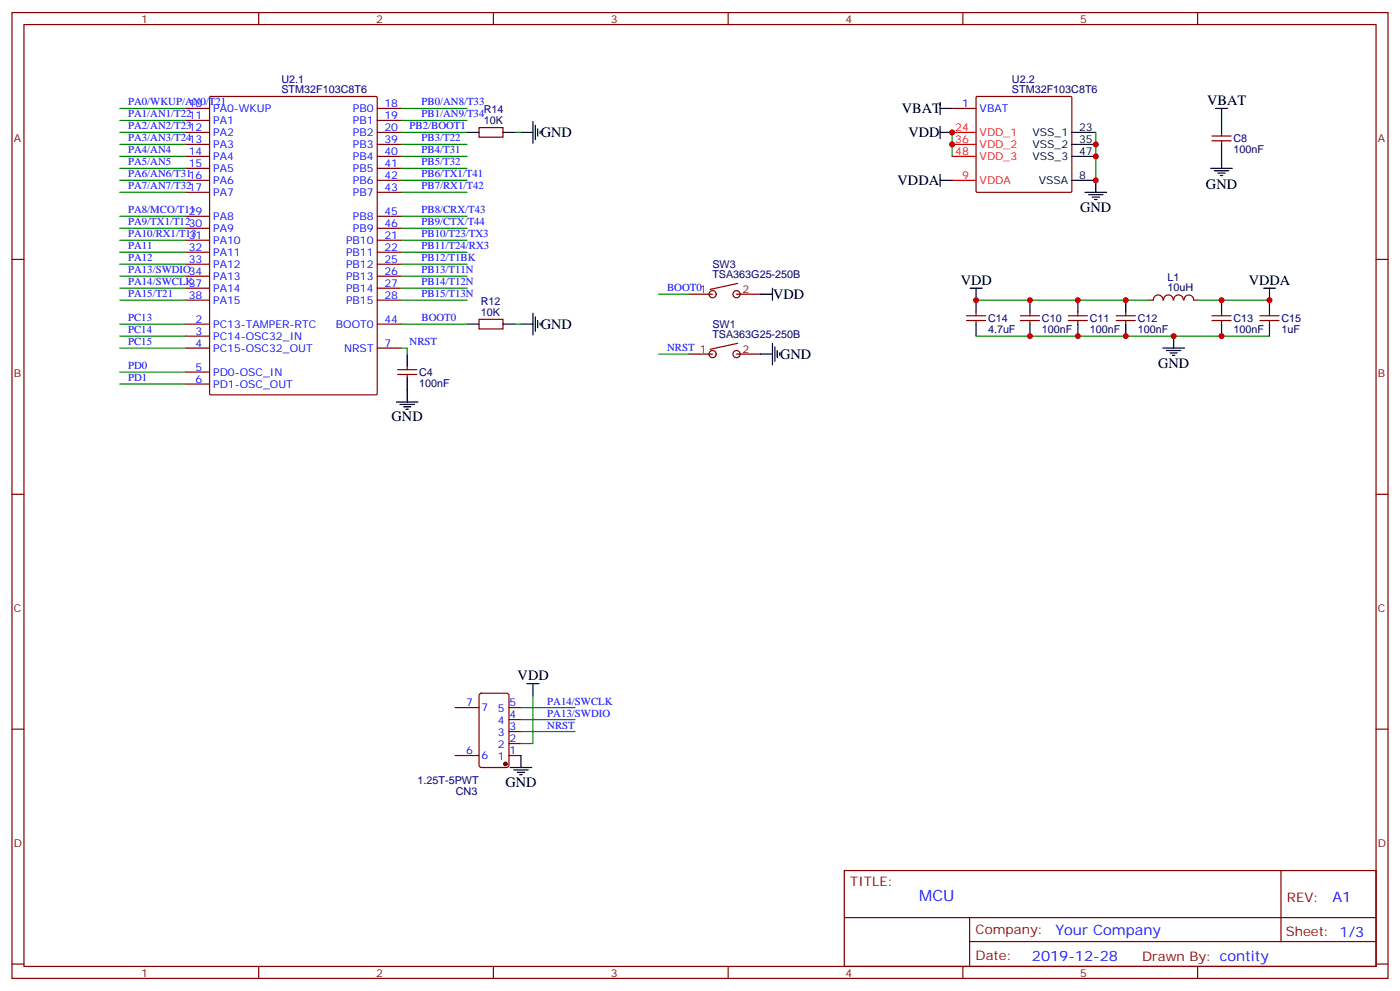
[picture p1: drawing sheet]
<svg xmlns="http://www.w3.org/2000/svg" width="412mm" height="292mm" viewBox="0 0 412 292" stroke-linecap="round" stroke-linejoin="round" font-family="sans-serif">
<g fill="none" stroke="#870000" stroke-width=".35">
<path d="M3.5 3.7h405.4v284.3h-405.4zM7.1 7.2h398.2v277.3h-398.2zM76.2 3.7v3.5M145.3 3.7v3.5M214.5 3.7v3.5M283.6 3.7v3.5M352.8 3.7v3.5M54.7 31.9h7M54.7 35.5h7M54.7 39h7M61.8 28.6l.3-.2h48.7l.3 .2v87.3l-.2 .3h-48.8l-.3-.2zM111.1 31.9h7.1"/>
<path d="M111.1 35.5h7.1M111.1 39h7.1M141.1 37.6h7.1v2.8h-7.1zM280.5 31.9h7M287.6 28.6l.3-.2h27.7l.1 .4v27.6l-.3 .2h-27.7l-.2-.3zM359.8 39v1M54.7 42.5h7M54.7 46h7M54.7 49.6h7M54.7 53.1h7M54.7 56.6h7M111.1 42.5h7.1"/>
<path d="M111.1 46h7.1M111.1 49.6h7.1M111.1 53.1h7.1M111.1 56.6h7.1M357 40h5.7M357 41.5h5.7M359.8 41.5v1M3.5 76.4h3.6M54.7 70.7h7M54.7 74.3h7M54.7 77.8h7M54.7 63.7h7"/>
<path d="M54.7 67.2h7M111.1 70.7h7.1M111.1 74.3h7.1M111.1 77.8h7.1M111.1 63.7h7.1M111.1 67.2h7.1M405.3 76.4h3.6M54.7 95.4h7M54.7 81.3h7M54.7 84.8h7M54.7 88.4h7M54.7 99h7"/>
<path d="M111.1 95.4h7.1M111.1 81.3h7.1M111.1 84.8h7.1M111.1 88.4h7.1M141.1 94h7.1v2.8h-7.1zM202.8 86.6h7.1M217 86.6h7M217.3 83.4l-8.1 1.8M284.7 94.4h5.6M284.7 93h5.6M287.5 91.9v1.1M287.5 94.4v1"/>
<path d="M300.6 94.4h5.6M300.6 93h5.6M303.4 91.9v1.1M303.4 94.4v1M314.7 94.4h5.6M314.7 93h5.6M317.5 91.9v1.1M317.5 94.4v1M328.8 94.4h5.6M328.8 93h5.6M331.6 91.9v1.1M331.6 94.4v1"/>
<path d="M338.7 88.4h1M339.8 88.3a1.41 1.41 0 0 1 1.4-1.5 1.41 1.41 0 0 1 1.4 1.5M342.8 88.3a1.41 1.41 0 0 1 1.4-1.5 1.41 1.41 0 0 1 1.4 1.5M345.7 88.3a1.41 1.41 0 0 1 1.5-1.5 1.41 1.41 0 0 1 1.4 1.5M348.8 88.3a1.41 1.41 0 0 1 1.4-1.4 1.41 1.41 0 0 1 1.4 1.4M351.7 88.4h1.1M357 94.4h5.7M357 93h5.7M359.8 91.9v1.1M359.8 94.4v1M371.1 94.4h5.7M371.1 93h5.7"/>
<path d="M373.9 91.9v1.1M373.9 94.4v1M54.7 102.5h7M54.7 109.5h7M54.7 113.1h7M111.1 102.5h7.1M117.1 110.2h5.7M117.1 108.8h5.7M119.9 107.8v1M119.9 110.2v1.1M202.8 104.2h7.1M217 104.2h7"/>
<path d="M217.3 101.1l-8.1 1.7M3.5 145.5h3.6M405.3 145.5h3.6M3.5 214.7h3.6M134.1 208.3h7M141.3 204.3l.5-.2h7.4l.7 .4v20.7l-.4 .7-7.7 .1-.6-.5-.1-20.7zM149.9 218.9h3.6M149.9 215.4h3.6M149.9 211.8h3.6M149.9 208.3h3.6M405.3 214.7h3.6M134.1 222.4h7"/>
<path d="M149.9 222.4h3.6M248.7 256.3h156.6v28.2h-156.6zM377.3 256.3v20.9M248.7 270.1h156.5M285.6 277.2h119.6M285.6 270.1v14.2M3.5 283.8h3.6M76.2 284.5v3.5M145.3 284.5v3.5M214.5 284.5v3.5M283.6 284.5v3.5M352.8 284.5v3.5"/>
<path d="M405.3 283.8h3.6"/>
<circle cx="209.9" cy="86.6" r="1.06"/>
<circle cx="217" cy="86.6" r="1.06"/>
<circle cx="209.9" cy="104.2" r="1.06"/>
<circle cx="217" cy="104.2" r="1.06"/>
</g>
<path d="M280.5 39h7M280.5 42.5h7M280.5 46h7M280.5 53.1h7" fill="none" stroke="#f00" stroke-width=".35"/>
<g fill="none" stroke="#000" stroke-width=".35">
<path d="M137.6 39h3.5M148.2 39h3.5M153.5 39h3.5M157 35.8v6.4M157.7 36.9v4.2M158.4 37.9v2.1M159.1 38.6v.7M276.9 39h3.6M276.9 30.2v3.5M276.9 37.2v3.5M276.9 31.9h3.6M315.7 39h7.1"/>
<path d="M358.1 31.9h3.5M359.8 31.9v7.1M276.9 53.1h3.6M276.9 51.3v3.6M315.7 42.5h7.1M315.7 46h7.1M315.7 53.1h7.1v3.5M319.6 56.6h6.4M320.7 57.3h4.2M321.7 58h2.1M322.4 58.7h.7M356.7 49.6h6.3"/>
<path d="M357.7 50.3h4.2M358.8 51h2.1M359.5 51.7h.7M359.8 42.5v7.1M137.6 95.4h3.5M148.2 95.4h3.5M153.5 95.4h3.5M157 92.3v6.3M157.7 93.3v4.2M158.4 94.4v2.1M159.1 95.1v.7M224 86.6h3.5"/>
<path d="M227.5 84.8v3.6M285.8 84.8h3.5M287.5 84.8v7.1M287.5 95.4v3.6M303.4 88.4v3.5M303.4 95.4v3.6M317.5 88.4v3.5M317.5 95.4v3.6M331.6 88.4v3.5M331.6 95.4v3.6M345.7 99v3.5M359.8 88.4v3.5"/>
<path d="M359.8 95.4v3.6M372.2 84.8h3.5M373.9 84.8v7.1M373.9 95.4v3.6M116.8 118.4h6.3M117.8 119.1h4.3M118.9 119.8h2.1M119.9 104.2v3.6M119.9 111.3v7.1M224 104.2h3.5M227.5 101.1v6.3M228.2 102.1v4.3"/>
<path d="M229 103.2v2.1M229.7 103.9v.7M342.5 102.5h6.4M343.6 103.2h4.2M344.7 103.9h2.1M345.4 104.6h.7M119.6 120.5h.7M155.2 201.3h3.5M157 201.3v3.5M150.3 226h6.3M151.3 226.7h4.3M152.4 227.4h2.1"/>
<path d="M153.1 228.1h.7M153.5 222.4v3.6"/>
</g>
<circle cx="148.9" cy="224.9" r=".53" fill="#870000" stroke="#870000" stroke-width=".35"/>
<g fill="none" stroke="#008700" stroke-width=".35">
<path d="M35.3 39h19.4M35.3 35.5h19.4M35.3 31.9h19.4M118.2 39h19.4M118.2 35.5h19.4M118.2 31.9h19.4M151.7 39h1.8M280.5 39v7M322.8 39v14.1M35.3 46h19.4M35.3 49.6h19.4M35.3 56.6h19.4"/>
<path d="M35.3 53.1h19.4M35.3 42.5h19.4M118.2 46h19.4M118.2 49.6h19.4M118.2 56.6h19.4M118.2 53.1h19.4M118.2 42.5h19.4M35.3 63.7h19.4M35.3 67.2h19.4M35.3 74.3h19.4M35.3 70.7h19.4M35.3 77.8h19.4"/>
<path d="M118.2 63.7h19.4M118.2 67.2h19.4M118.2 74.3h19.4M118.2 70.7h19.4M118.2 77.8h19.4M35.3 84.8h19.4M35.3 88.4h19.4M35.3 81.3h19.4M35.3 95.4h19.4M35.3 99h19.4M118.2 84.8h19.4M118.2 88.4h19.4"/>
<path d="M118.2 81.3h19.4M118.2 95.4h19.4M151.7 95.4h1.8M194 86.6h8.8M287.5 88.4h51.2M287.5 99h86.4M352.8 88.4h21.1M35.3 102.5h19.4M35.3 109.5h19.4M35.3 113.1h19.4M118.2 102.5h1.7v1.7M194 104.2h8.8"/>
<path d="M153.5 215.4h15.8M153.5 211.8h15.8M153.5 208.3h15.8M157 204.8v14.1h-3.5"/>
</g>
<g fill="#c00">
<circle cx="322.8" cy="53.1" r=".88"/>
<circle cx="322.8" cy="42.5" r=".88"/>
<circle cx="322.8" cy="46" r=".88"/>
<circle cx="280.5" cy="39" r=".88"/>
<circle cx="280.5" cy="42.5" r=".88"/>
<circle cx="331.6" cy="99" r=".88"/>
<circle cx="317.5" cy="99" r=".88"/>
<circle cx="303.4" cy="99" r=".88"/>
<circle cx="359.8" cy="99" r=".88"/>
<circle cx="331.6" cy="88.4" r=".88"/>
<circle cx="317.5" cy="88.4" r=".88"/>
<circle cx="303.4" cy="88.4" r=".88"/>
<circle cx="359.8" cy="88.4" r=".88"/>
<circle cx="373.9" cy="88.4" r=".88"/>
<circle cx="287.5" cy="88.4" r=".88"/>
<circle cx="345.7" cy="99" r=".88"/>
</g>
<text font-size="4.6" fill="#00f" x="270.8" y="265.3">MCU</text>
<g font-size="4.2">
<text x="265.6" y="33.3">VBAT</text>
<text x="355.6" y="30.9">VBAT</text>
<text x="159.3" y="40.4">GND</text>
<text x="267.6" y="40.4">VDD</text>
<text x="264.4" y="54.5">VDDA</text>
<text x="355.2" y="55.6">GND</text>
<text x="318.2" y="62.3">GND</text>
<text x="283" y="83.8">VDD</text>
<text x="367.9" y="83.8">VDDA</text>
<text x="227.7" y="87.9">VDD</text>
<text x="159.3" y="96.8">GND</text>
<text x="229.8" y="105.6">GND</text>
<text x="341.1" y="108.5">GND</text>
<text x="115.4" y="124">GND</text>
<text x="152.5" y="200.2">VDD</text>
<text x="148.9" y="231.6">GND</text>
</g>
<g font-size="4.2" fill="#00f">
<text x="392.5" y="265.6">A1</text>
<text x="310.9" y="275.1">Your Company</text>
<text x="304" y="282.9">2019-12-28</text>
</g>
<g font-size="3.9" fill="#800">
<text x="250.5" y="260.9">TITLE:</text>
<text x="379.1" y="265.6">REV:</text>
<text x="287.4" y="275.1">Company:</text>
<text x="378.7" y="275.7">Sheet: 1/3</text>
<text x="287.4" y="282.8">Date:</text>
<text x="336.4" y="282.8">Drawn By: contity</text>
</g>
<g font-size="3.2" fill="#800">
<text x="41.6" y="6.7">1</text>
<text x="110.8" y="6.7">2</text>
<text x="179.9" y="6.7">3</text>
<text x="249.1" y="6.7">4</text>
<text x="318.2" y="6.7">5</text>
<text x="4.1" y="41.8">A</text>
<text x="405.9" y="41.8">A</text>
<text x="218.7" y="86.3">2</text>
<text x="218.7" y="103.9">2</text>
<text x="4.1" y="110.9">B</text>
<text x="405.9" y="110.9">B</text>
<text x="4.1" y="180.1">C</text>
<text x="405.9" y="180.1">C</text>
<text x="4.1" y="249.2">D</text>
<text x="405.9" y="249.2">D</text>
<text x="41.6" y="287.5">1</text>
<text x="110.8" y="287.5">2</text>
<text x="179.9" y="287.5">3</text>
<text x="249.1" y="287.5">4</text>
<text x="318.2" y="287.5">5</text>
</g>
<g font-size="3.2" fill="#000080">
<text x="82.9" y="27.3">STM32F103C8T6</text>
<text x="82.9" y="24.4">U2.1</text>
<text x="298.1" y="27.3">STM32F103C8T6</text>
<text x="298.1" y="24.4">U2.2</text>
<text x="142.5" y="33.3">R14</text>
<text x="142.5" y="36.5">10K</text>
<text x="363.4" y="41.9">C8</text>
<text x="363.4" y="45.1">100nF</text>
<text x="209.8" y="81.9">TSA363G25-250B</text>
<text x="209.8" y="78.8">SW3</text>
<text x="343.9" y="82.6">L1</text>
<text x="141.6" y="89.8">R12</text>
<text x="343.9" y="85.8">10uH</text>
<text x="141.6" y="93">10K</text>
<text x="291" y="94.8">C14</text>
<text x="306.9" y="94.8">C10</text>
<text x="321" y="94.8">C11</text>
<text x="335.1" y="94.8">C12</text>
<text x="363.4" y="94.8">C13</text>
<text x="377.5" y="94.8">C15</text>
<text x="209.8" y="99.6">TSA363G25-250B</text>
<text x="209.8" y="96.4">SW1</text>
<text x="291" y="98">4.7uF</text>
<text x="306.9" y="98">100nF</text>
<text x="321" y="98">100nF</text>
<text x="335.1" y="98">100nF</text>
<text x="363.4" y="98">100nF</text>
<text x="377.5" y="98">1uF</text>
<text x="123.5" y="113.9">100nF</text>
<text x="123.5" y="110.8">C4</text>
<text x="123" y="230.7">1.25T-5PWT</text>
<text x="134.3" y="234.2">CN3</text>
</g>
<g font-size="3.2" fill="#00f">
<text x="37.7" y="34.6">PA1/AN1/T2211</text>
<text x="37.7" y="31">PA0/WKUP/AN0/T21</text>
<text x="55.6" y="31.6">10</text>
<text x="62.8" y="33">PA0-WKUP</text>
<text x="104" y="33">PB0</text>
<text x="113.2" y="31.6">18</text>
<text x="113.2" y="35.1">19</text>
<text x="124.2" y="34.6">PB1/AN9/T34</text>
<text x="124.2" y="31">PB0/AN8/T33</text>
<text x="283.4" y="31.6">1</text>
<text x="288.6" y="33">VBAT</text>
<text x="37.7" y="41.6">PA3/AN3/T2413</text>
<text x="37.7" y="38.1">PA2/AN2/T2312</text>
<text x="62.8" y="36.5">PA1</text>
<text x="62.8" y="40">PA2</text>
<text x="104" y="36.5">PB1</text>
<text x="104" y="40">PB2</text>
<text x="113.2" y="38.6">20</text>
<text x="120.6" y="38.1">PB2/BOOT1</text>
<text x="124.2" y="41.6">PB3/T22</text>
<text x="37.7" y="45.2">PA4/AN4</text>
<text x="55.6" y="45.7">14</text>
<text x="62.8" y="43.6">PA3</text>
<text x="62.8" y="47.1">PA4</text>
<text x="104" y="43.6">PB3</text>
<text x="104" y="47.1">PB4</text>
<text x="113.2" y="42.2">39</text>
<text x="113.2" y="45.7">40</text>
<text x="124.2" y="45.2">PB4/T31</text>
<text x="37.7" y="52.2">PA6/AN6/T3116</text>
<text x="37.7" y="48.7">PA5/AN5</text>
<text x="55.6" y="49.2">15</text>
<text x="62.8" y="50.6">PA5</text>
<text x="104" y="50.6">PB5</text>
<text x="113.2" y="49.2">41</text>
<text x="113.2" y="52.7">42</text>
<text x="124.2" y="52.2">PB6/TX1/T41</text>
<text x="124.2" y="48.7">PB5/T32</text>
<text x="37.7" y="55.7">PA7/AN7/T3217</text>
<text x="62.8" y="54.2">PA6</text>
<text x="62.8" y="57.7">PA7</text>
<text x="104" y="54.2">PB6</text>
<text x="104" y="57.7">PB7</text>
<text x="113.2" y="56.3">43</text>
<text x="124.2" y="55.7">PB7/RX1/T42</text>
<text x="37.7" y="62.8">PA8/MCO/T11</text>
<text x="55.6" y="63.3">29</text>
<text x="62.8" y="64.7">PA8</text>
<text x="104" y="64.7">PB8</text>
<text x="113.2" y="63.3">45</text>
<text x="124.2" y="62.8">PB8/CRX/T43</text>
<text x="37.7" y="69.8">PA10/RX1/T13</text>
<text x="37.7" y="66.3">PA9/TX1/T1230</text>
<text x="55.6" y="70.4">31</text>
<text x="62.8" y="71.8">PA10</text>
<text x="62.8" y="68.3">PA9</text>
<text x="101.9" y="71.8">PB10</text>
<text x="104" y="68.3">PB9</text>
<text x="113.2" y="70.4">21</text>
<text x="113.2" y="66.9">46</text>
<text x="124.2" y="69.8">PB10/T23/TX3</text>
<text x="124.2" y="66.3">PB9/CTX/T44</text>
<text x="37.7" y="76.9">PA12</text>
<text x="37.7" y="73.4">PA11</text>
<text x="55.6" y="73.9">32</text>
<text x="55.6" y="77.4">33</text>
<text x="62.8" y="75.3">PA11</text>
<text x="101.9" y="75.3">PB11</text>
<text x="113.2" y="73.9">22</text>
<text x="113.2" y="77.4">25</text>
<text x="124.2" y="76.9">PB12/T1BK</text>
<text x="124.2" y="73.4">PB11/T24/RX3</text>
<text x="37.7" y="84">PA14/SWCLK37</text>
<text x="37.7" y="80.4">PA13/SWDIO34</text>
<text x="62.8" y="78.8">PA12</text>
<text x="62.8" y="82.4">PA13</text>
<text x="101.9" y="78.8">PB12</text>
<text x="101.9" y="82.4">PB13</text>
<text x="113.2" y="81">26</text>
<text x="124.2" y="84">PB14/T12N</text>
<text x="124.2" y="80.4">PB13/T11N</text>
<text x="37.7" y="87.5">PA15/T21</text>
<text x="55.6" y="88">38</text>
<text x="62.8" y="85.9">PA14</text>
<text x="62.8" y="89.4">PA15</text>
<text x="101.9" y="85.9">PB14</text>
<text x="101.9" y="89.4">PB15</text>
<text x="113.2" y="84.5">27</text>
<text x="113.2" y="88">28</text>
<text x="124.2" y="87.5">PB15/T13N</text>
<text x="196.5" y="85.7">BOOT01</text>
<text x="37.7" y="94.5">PC13</text>
<text x="57.6" y="95.1">2</text>
<text x="113.2" y="95.1">44</text>
<text x="124.2" y="94.5">BOOT0</text>
<text x="37.7" y="98.1">PC14</text>
<text x="37.7" y="101.6">PC15</text>
<text x="57.6" y="98.6">3</text>
<text x="62.8" y="96.5">PC13-TAMPER-RTC</text>
<text x="62.8" y="100">PC14-OSC32_IN</text>
<text x="98.9" y="96.5">BOOT0</text>
<text x="120.6" y="101.6">NRST</text>
<text x="57.6" y="102.1">4</text>
<text x="62.8" y="103.5">PC15-OSC32_OUT</text>
<text x="101.4" y="103.5">NRST</text>
<text x="113.2" y="102.1">7</text>
<text x="196.5" y="103.4">NRST 1</text>
<text x="37.7" y="108.7">PD0</text>
<text x="37.7" y="112.2">PD1</text>
<text x="57.6" y="109.2">5</text>
<text x="57.6" y="112.7">6</text>
<text x="62.8" y="110.6">PD0-OSC_IN</text>
<text x="62.8" y="114.1">PD1-OSC_OUT</text>
<text x="137.3" y="208">7</text>
<text x="141.8" y="209.4">7</text>
<text x="146.6" y="209.7">5</text>
<text x="150.1" y="208">5</text>
<text x="161.2" y="207.4">PA14/SWCLK</text>
<text x="146.6" y="213.3">4</text>
<text x="150.1" y="215">3</text>
<text x="150.1" y="211.5">4</text>
<text x="161.2" y="214.5">NRST</text>
<text x="161.2" y="211">PA13/SWDIO</text>
<text x="146.6" y="220.3">2</text>
<text x="146.6" y="216.8">3</text>
<text x="150.1" y="218.5">2</text>
<text x="137.3" y="222.1">6</text>
<text x="141.8" y="223.5">6</text>
<text x="146.6" y="223.8">1</text>
<text x="150.1" y="222.1">1</text>
</g>
<g font-size="3.2" fill="#f00">
<text x="281.4" y="38.6">24</text>
<text x="288.6" y="40">VDD_1</text>
<text x="281.4" y="42.2">36</text>
<text x="281.4" y="45.7">48</text>
<text x="288.6" y="43.6">VDD_2</text>
<text x="288.6" y="47.1">VDD_3</text>
<text x="283.4" y="52.7">9</text>
<text x="288.6" y="54.2">VDDA</text>
</g>
<g font-size="3.2">
<text x="304.1" y="40">VSS_1</text>
<text x="317.9" y="38.6">23</text>
<text x="304.1" y="43.6">VSS_2</text>
<text x="304.1" y="47.1">VSS_3</text>
<text x="317.9" y="42.2">35</text>
<text x="317.9" y="45.7">47</text>
<text x="317.9" y="52.7">8</text>
<text x="306" y="54.2">VSSA</text>
</g>
</svg>
